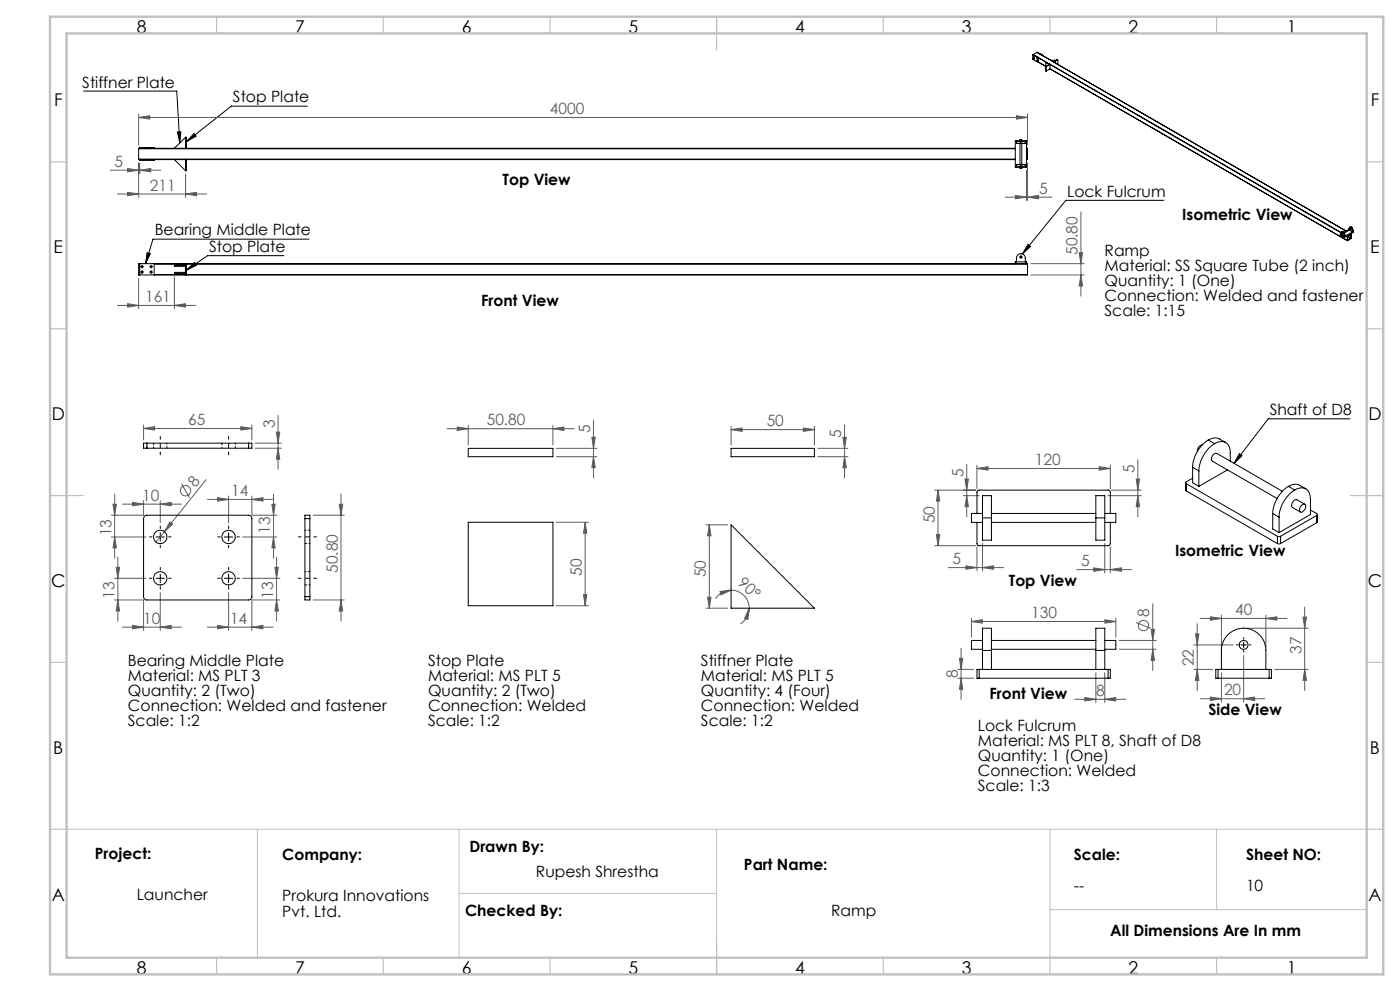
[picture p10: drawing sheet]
<svg xmlns="http://www.w3.org/2000/svg" width="420mm" height="297mm" viewBox="0 0 420 297" stroke-linecap="round" stroke-linejoin="round" font-family="sans-serif">
<g fill="none" stroke="#5d5d5d" stroke-width=".3">
<path d="M41.6 35.2l3.3-.5v1zM41.6 34.2v9.3M41.6 35.2h266.7M304.9 34.7l3.4 .5-3.4 .5zM308.3 34.2v9.3M33.1 51h15.2M35.2 58.1h26.8M38.3 50.5l3.3 .5-3.3 .5zM38.3 57.6l3.3 .5-3.3 .6zM41.6 48.9v10.3M41.9 51l3.3-.5v1zM41.9 49v3"/>
<path d="M55.7 58.1l3.2-.5v1.1zM55.7 52.2v7M301.6 59.1h14M304.6 58.6l3.3 .5-3.3 .5zM307.9 51v9.1M308.3 59.1l3.3-.5v1zM308.3 48.9v11.2M309.2 79h16.1M323.7 75.7h1.1l-.5 3.3zM324.3 63.5v25.3M35.2 91.5h23.5M38.3 91l3.3 .5-3.3 .5z"/>
<path d="M41.6 83.4v9.1M52.3 91.5l3.3-.5v1zM52.3 83v9.5M309.2 82.4h16.1M324.3 82.4l.5 3.3h-1.1zM43.1 128.4l3.3-.5v1zM43.1 127.4v4.4M43.1 128.4h32.5M72.2 127.9l3.4 .5-3.4 .5zM75.6 127.4v4.4M76.6 134.3h7.8M76.6 132.8h7.8"/>
<path d="M82.9 129.5h1l-.5 3.3zM83.4 134.3l.5 3.3h-1zM83.4 124.5v16.2M134.1 128.5h38.1M137.2 128l3.3 .5-3.3 .5zM140.5 127.5v5.8M165.9 128.5l3.3-.5v1zM165.9 127.5v5.8M166.9 136.9h12.2M166.9 134.4h12.2M177.6 131.1h1l-.6 3.3zM178 136.9l.6 3.3h-1z"/>
<path d="M178 125.9v17.3M219.3 128.8l3.3-.5v1zM219.3 127.8v5.6M219.3 128.8h25M241 128.3l3.3 .5-3.3 .5zM244.3 127.8v5.6M245.3 136.9h9.1M245.3 134.4h9.1M252.9 131.1h1l-.5 3.3zM253.4 136.9l.5 3.3h-1zM253.4 127.3v15.9M290 139.2v15.7"/>
<path d="M293.1 139.4v7.1M329.8 139.9l3.3 .5-3.3 .5zM333.1 139.4v7.1M341.3 137.8v17.1M33.9 151.1h1l-.5 3.3zM34.4 148.1v19.2M36.7 151.1h17.7M39.8 150.6l3.3 .5-3.3 .5zM43.1 150.1v4.3h-9.7M48.1 151.1l3.3-.5v1zM48.1 150.1v6.6M49.3 159.3l-2.5 3.2"/>
<path d="M51 156.5l.8 .6-2.5 2.2zM54.5 145l2.3 4.2M61.8 143.8l-12.5 15.5M62.2 149.7h19.7M65.3 149.2l3.3 .5-3.3 .5zM68.6 148.7v8M75.6 149.7l3.3-.5v1zM75.6 148.7v5.7h7.4M81.6 151.1h1l-.5 3.3zM82.1 148.1v19.2M94 154.4h9.3M101.8 151.1h1l-.5 3.3z"/>
<path d="M102.3 148.1v38.1M166.9 156.5h9.6M175.5 156.5l.5 3.3h-1zM175.5 156.5v25M211.8 157.3h6.5M212.8 157.3v25M212.8 157.3l.5 3.3h-1zM280.4 146.9h12.4M281.4 146.9v16.6M281.4 146.9l.5 3.3h-1zM289 148.6h4.8M289.5 143.6h1l-.5 3.3z"/>
<path d="M290 148.6l.5 3.2h-1zM293.1 140.4l3.3-.5v1zM293.1 140.4h40M332.4 148.6h10M333.4 146.9h9M340.9 143.6h1l-.6 3.3zM341.3 148.6l.6 3.2h-1zM33.4 160.9h10.4M34.4 179.8h8.7v9.1M34.4 173.3h9.4M34.4 160.9l.5 3.3h-1zM34.9 170h1l-.6 3.3z"/>
<path d="M35.3 167v19.2M35.3 179.8l.6 3.3h-1zM48.1 177.6v11.3M68.6 177.6v11.3M72.8 160.9h10.2M72.8 173.3h11.2M82.1 160.9l.5 3.3h-1zM82.5 170h1l-.5 3.3zM83 167v19.2M83 179.8l.5 3.3h-1zM84 179.8h-8.4v9.1M94 179.8h9.3"/>
<path d="M102.3 179.8l.5 3.3h-1zM175 178.2h1l-.5 3.3zM212.3 179h1l-.5 3.3zM216 177.3l3.3-.4-3 1.4zM219.3 176.9a5.4 5.4 0 0 1 5.5 5.4M219.3 176.9a5.4 5.4 0 0 0-4.6 2.6M280.4 163.5h12.4M280.9 160.2h1l-.5 3.3zM284.5 170.1h16.6M289.8 169.6l3.3 .5-3.3 .5zM293.1 163.9v7.2M294.7 170.1l3.4-.5v1z"/>
<path d="M294.7 162.9v8.2M323 170.7h16.4M328.1 170.2l3.3 .5-3.3 .5zM331.4 162.9v8.8M333.1 170.7l3.3-.5v1zM333.1 163.9v7.8M36.7 188h17.7M39.8 187.4l3.3 .6-3.3 .5zM48.1 188l3.3-.6v1.1zM62.2 188h19.7M65.3 187.4l3.3 .6-3.3 .5zM75.6 188l3.3-.6v1.1z"/>
<path d="M166.9 181.5h9.6M211.8 182.3h6.5M224.8 182.3l-.4 3.3-1-.3zM224.8 182.3a5.5 5.5 0 0 1-2.7 4.6M287.8 197.3h1l-.5 3.3zM288.3 194.3v15.3M291.4 186.3l3.3-.6v1.1zM291.4 185.2v5.8M291.4 186.3h43.4M331.5 185.7l3.3 .6-3.3 .5zM334.8 185.2v5.8M335.8 191.9h11.1"/>
<path d="M335.8 194.6h11.1M340.8 186.6l4.5 1.7M345.3 188.6h1.1l-.6 3.3zM345.8 181v19.9M345.8 194.6l.6 3.3h-1.1zM358.1 193.3h11.8M358.6 190h1.1l-.5 3.3zM359.2 186.9v20.1M360.1 185.3h26M363.1 184.9l3.3 .4-3.3 .6zM366.4 184.4v9.6M373.1 196.4v14"/>
<path d="M374.1 188.3h18.3M379.8 185.3l3.2-.4v1zM379.8 184.4v9.6M390.9 185h1l-.5 3.3zM391.4 181.9v25.1M287.3 203.3h4.8M287.3 200.6h4.8M288.3 203.3l.5 3.3h-1zM322.4 209.6h15.4M325.4 209.1l3.4 .5-3.4 .5zM328.8 201.6v9M331.4 209.6l3.3-.5v1z"/>
<path d="M331.4 201.6v9M358.1 200.6h5.6M359.2 200.6l.5 3.3h-1.1zM360.1 209.4h19.3M363.1 208.9l3.3 .5-3.3 .5zM366.4 201.6v8.8M373.1 209.4l3.3-.5v1zM382.4 200.6h10M391.4 200.6l.5 3.3h-1z"/>
<circle cx="55.6" cy="147.1" r="1.55"/>
<circle cx="343" cy="187.5" r="1.56"/>
</g>
<g fill="none" stroke="#000" stroke-width=".3">
<path d="M25.1 27.3h27.9l.9 15.5M53.2 39.5h1.1l-.4 3.3zM92.2 31.8h-22.8l-13.5 10.7M58.2 40l.6 .8-2.9 1.7zM42.4 79.9h.4M42.6 79.7v.4M44.1 75.7l1 .3-1.4 3zM45.2 79.9h.3M45.3 79.7v.4M85.1 76.6h-22.8l-6.4 4.4M92.7 71.7h-46.8l-2.2 7.3M306.1 77h.3"/>
<path d="M306.2 76.9v.3M308.4 73.2l.8 .7-2.5 2.2zM349.2 60h-29.4l-13.1 16.1M42.4 81.6h.4M42.6 81.4v.3M45.2 81.6h.3M45.3 81.4v.3M55.9 81l2.5-2.3 .5 .8zM371.8 136l.8 .6-2.4 2.3zM405 125.5h-24.5l-10.3 13.4M48.1 159.7v2.5M68.6 159.7v2.5"/>
<path d="M46.8 160.9h2.5M46.8 173.3h2.5M48.1 172.1v2.5M67.3 160.9h2.5M67.3 173.3h2.5M68.6 172.1v2.5M372.3 193.3h1.6M373.1 192.4v1.7"/>
</g>
<g fill="none" stroke="#000" stroke-width=".3" stroke-dasharray="15.2 1.3 1.3 1.3">
<path d="M42.3 79.9h-.1M42.6 79.6v-.1M42.9 79.9h.1M45 79.9h-.1M45.3 79.6v-.1M45.7 79.9h.1M305.9 77h-.1M306.3 76.7v-.1M306.3 77.4v.1M306.6 77h.1M42.3 81.5h-.1M42.6 80.2v.1"/>
<path d="M42.6 81.2v-.1M42.6 81.9v.1M42.9 81.5h.1M45 81.5h-.1M45.3 80.2v.1M45.3 81.2v-.1M45.3 81.9v.1M45.7 81.5h.1M48.1 158.4v-.7M68.6 158.4v-.7M45.6 160.9h-.8M45.6 173.3h-.8"/>
<path d="M48.1 163.4v.8M48.1 170.8v-.7M48.1 175.8v.8M50.6 160.9h.7M50.6 173.3h.7M66.1 160.9h-.8M66.1 173.3h-.8M68.6 163.4v.8M68.6 170.8v-.7M68.6 175.8v.8M71.1 160.9h.7M71.1 173.3h.7"/>
<path d="M371.4 193.3h-.5M373.1 191.6v-.5M373.1 194.9v.5M374.8 193.3h.5"/>
</g>
<path d="M48.1 136.3v-5.5M68.6 136.3v-5.5M89.5 173.3h5.5M89.5 160.9h5.5" fill="none" stroke="#000" stroke-width=".3" stroke-dasharray="15.2 1.3 1.3 1.3" stroke-dashoffset="14.4"/>
<path d="M20 248.5h390M77.2 248.5v38.5M137.7 248.5v38.5M215 248.5v38.5M315 248.5v38.5M365 248.5v24.1M137.7 267.8h77.3M315 272.6h95" fill="none" stroke="#c0c0c0" stroke-width=".3"/>
<g fill="none" stroke="#c0c0c0" stroke-width=".35">
<path d="M65 5v5M115 5v5M165 5v5M215 5v10M265 5v5M315 5v5M365 5v5M15 48.5h5M410 48.5h5M15 98.5h5M410 98.5h5M15 148.5h10"/>
<path d="M405 148.5h10M15 198.5h5M410 198.5h5M15 248.5h5M410 248.5h5M65 287v5M115 287v5M165 287v5M215 282v10M265 287v5M315 287v5M365 287v5"/>
</g>
<path d="M15 5h400v287h-400zM20 10h390v277h-390z" fill="none" stroke="#c0c0c0" stroke-width=".7"/>
<path d="M55.9 81l2.5-2.3 .5 .8zM44.1 75.7l1 .3-1.4 3zM308.4 73.2l.8 .7-2.5 2.2zM58.2 40l.6 .8-2.9 1.7zM53.2 39.5h1.1l-.4 3.3zM371.8 136l.8 .6-2.4 2.3z" fill="#000"/>
<g fill="#5d5d5d">
<path d="M51 156.5l.8 .6-2.5 2.2z"/>
<path d="M224.8 182.3l-.4 3.3-1-.3zM216 177.3l3.3-.4-3 1.4z"/>
<path d="M75.6 149.7l3.3-.5v1zM65.3 149.2l3.3 .5-3.3 .5zM75.6 188l3.3-.6v1.1zM65.3 187.4l3.3 .6-3.3 .5zM72.2 127.9l3.4 .5-3.4 .5zM43.1 128.4l3.3-.5v1zM165.9 128.5l3.3-.5v1zM137.2 128l3.3 .5-3.3 .5zM379.8 185.3l3.2-.4v1zM363.1 184.9l3.3 .4-3.3 .6z"/>
<path d="M38.3 91l3.3 .5-3.3 .5zM52.3 91.5l3.3-.5v1zM41.6 35.2l3.3-.5v1zM304.9 34.7l3.4 .5-3.4 .5zM38.3 50.5l3.3 .5-3.3 .5zM41.9 51l3.3-.5v1zM38.3 57.6l3.3 .5-3.3 .6zM55.7 58.1l3.2-.5v1.1zM39.8 150.6l3.3 .5-3.3 .5zM48.1 151.1l3.3-.5v1zM39.8 187.4l3.3 .6-3.3 .5zM48.1 188l3.3-.6v1.1zM291.4 186.3l3.3-.6v1.1zM331.5 185.7l3.3 .6-3.3 .5zM325.4 209.1l3.4 .5-3.4 .5zM331.4 209.6l3.3-.5v1zM363.1 208.9l3.3 .5-3.3 .5zM373.1 209.4l3.3-.5v1zM293.1 140.4l3.3-.5v1zM329.8 139.9l3.3 .5-3.3 .5zM289.8 169.6l3.3 .5-3.3 .5zM294.7 170.1l3.4-.5v1zM328.1 170.2l3.3 .5-3.3 .5zM333.1 170.7l3.3-.5v1z"/>
<path d="M308.3 59.1l3.3-.5v1zM304.6 58.6l3.3 .5-3.3 .5z"/>
<path d="M241 128.3l3.3 .5-3.3 .5zM219.3 128.8l3.3-.5v1z"/>
<path d="M83.4 134.3l.5 3.3h-1zM82.9 129.5h1l-.5 3.3zM102.3 179.8l.5 3.3h-1zM101.8 151.1h1l-.5 3.3zM175 178.2h1l-.5 3.3zM175.5 156.5l.5 3.3h-1zM178 136.9l.6 3.3h-1zM177.6 131.1h1l-.6 3.3zM253.4 136.9l.5 3.3h-1zM252.9 131.1h1l-.5 3.3zM288.3 203.3l.5 3.3h-1zM287.8 197.3h1l-.5 3.3zM359.2 200.6l.5 3.3h-1.1zM358.6 190h1.1l-.5 3.3z"/>
<path d="M323.7 75.7h1.1l-.5 3.3zM324.3 82.4l.5 3.3h-1.1zM33.9 151.1h1l-.5 3.3zM34.4 160.9l.5 3.3h-1zM81.6 151.1h1l-.5 3.3zM82.1 160.9l.5 3.3h-1zM34.9 170h1l-.6 3.3zM35.3 179.8l.6 3.3h-1zM82.5 170h1l-.5 3.3zM83 179.8l.5 3.3h-1zM212.8 157.3l.5 3.3h-1zM212.3 179h1l-.5 3.3zM345.3 188.6h1.1l-.6 3.3zM345.8 194.6l.6 3.3h-1.1zM390.9 185h1l-.5 3.3zM391.4 200.6l.5 3.3h-1zM281.4 146.9l.5 3.3h-1zM280.9 160.2h1l-.5 3.3zM289.5 143.6h1l-.5 3.3zM290 148.6l.5 3.2h-1zM340.9 143.6h1l-.6 3.3zM341.3 148.6l.6 3.2h-1z"/>
</g>
<g fill="none" stroke="#000" stroke-width=".3">
<path d="M309.9 17.7h.1M309.9 16.4v1.3M309.9 16.4l.1 .1M310 16.3l-.1 .1M310 16.3l4.9 2.9-1.1 .7M310 16.5l1.5 .9M310 16.5l1.6 .8M310 16.5v1.3l1.5 .9M310.1 16.9l.2 .2zM310.2 16.8l.1 .2M310.2 17.5l.1 .2M310.3 17h.1"/>
<path d="M310.3 17.7h.1M311.1 15.7h.1M311.1 15.7l5 2.9 1-.7M311.1 15.7l-1.1 .6M311.2 17.4v.2M311.2 18.1v.2M311.2 17.6h.1M311.2 18.3h.1M311.2 15.7v.1M311.2 15.7l1.6 .9M311.5 17.4v1.3M311.6 18.7l2.1 1.2"/>
<path d="M311.6 17.3v1.4M311.6 17.3l-.1 .1M311.6 18.7h-.1M311.6 17.4l3.3 1.9M312.8 16.6h.1M312.8 16.6v.1M313.8 19.9v.2M313.8 19.9h.1M313.9 19.9l-.1 .2M314.7 19.3l-1-.6v2.5M315 19.3v1.3l89.2 51.5M315 19.3l87.3 50.5"/>
<path d="M315 19.3h.1M315 19.3l-1.1 .6M315 19.3l87.3 50.4M315.2 18.1h1.7M316.1 18.6h.1M316.1 18.6l1.3-.6-.1 1.3M316.2 18.6l87.6 50.6M317.1 17.9h.1M317.1 17.9l.2 .1M313.7 21.2l.1 .1M313.7 21.2h.1M313.8 20.1v1.1"/>
<path d="M315 20.7l-1.2 .5M41.6 47.7l14.1 .1M41.6 47.7h14.1v3.1M41.6 44.6v3.1M41.9 44.4v-.1h4.3v.1M41.9 47.8v.2h4.3v-.2M52.3 47.8l3.4 3.4M55.7 50.8v.4M55.7 44.4l-14.1 .2M55.7 41.1h.2v.3M55.7 41.1v.3M55.7 41.4v3.2h-14.1"/>
<path d="M55.7 50.8h.2M55.7 41.4h.2M55.7 41.1l-3.4 3.3M55.9 50.8v.4h-.2M55.9 41.4v3.2h248.7M55.9 44.4h248.7M55.9 47.8h248.7M304.6 47.7h-248.7v3.1M306 49.8v.7h.5v-.7M306 42.5v-.7h.5v.7M306 42.2h-1.4v7.9l1.4 .1M306 43v6.3"/>
<path d="M306.2 49.3h-1.3v.5h1.3M306.2 42.5h1.4v.5h-1.4M306.2 42.5h-1.3v.5h1.3M306.2 49.3h1.4v.5h-1.4M306.2 42.5v.5M306.2 49.3v.5M306.5 42.2l1.4 .1v7.8l-1.4 .1M306.5 43v6.3M307.9 44.4l.4 .2M307.9 47.7h.4M307.9 44.6h.4M308.3 47.7l-.4 .1"/>
<path d="M308.3 44.6v3.1M41.6 79.2h.3M41.6 79.2v3.1M41.9 79v3.4M46.2 79v3.4M46.2 79.2h9.5M55.7 79v.4M55.7 79.4h.2M55.7 79.5h-3.4v.3h3.4M55.7 79.4v2.7M55.9 79v.4M55.9 79.4v2.7"/>
<path d="M55.9 79.2h252.4M304.6 79h.1M304.6 79l-263 .2M304.7 78.5l-.1 .5M304.7 79h3.1M304.7 78.5v.5M304.7 78.5h3.1M304.9 78.5v-1.1a1.32 1.32 0 0 1 1.4-1.4 1.32 1.32 0 0 1 1.3 1.4v1.1M307.8 78.5l.1 .5M307.8 79h.1M307.8 78.5v.5M307.9 79l.4 .2"/>
<path d="M308.3 79.2v3.1M402.1 70.3h.1M402.1 70.3v.3M402.1 70.3l1.1 .6M402.1 70.6l1.1 .6M402.3 70.2l-.2 .1M402.4 70l.2 .2zM402.5 70l.4-.1-.3 .3M402.8 69.6h-.4l-.1 .7 1 .5M402.8 69.6l.5 .8M403 69.5l.4 .8M403 69.5h-.6"/>
<path d="M403 69.5l-.2 .1M403.2 69.6l2.1-1.1-2 1.3M403.2 70.9h.1M403.2 71.2h.1M403.2 70.9v.3M403.3 70.4v.4M403.3 70.9v.3M403.4 70.3l-.1 .1M403.4 70.3l-.1 .5M404 70.8h.2M404.1 70.7l.1 .1M404.2 70.8v1.3"/>
<path d="M404.2 70.8h.1M404.3 71.9h.1M404.3 70.9v1M404.3 70.9l.9 .5M404.4 70.8l-.1 .1M404.4 70.8l.8 .5M404.8 69l.9 .5M405.2 70.4h.1M405.2 68.2h-.4l-.1 .5M405.2 68.2l.5 .8M405.2 70.4l-.8 .4M405.2 71.4l-.8 .5"/>
<path d="M405.2 71.3v.1M405.2 70.1h.2M405.2 70.4v.9M405.3 70.1l.1 1.4-1.2 .6M405.3 70.1l-1.1 .7M405.4 68l.5 .9M405.4 68l-.6 .2M405.4 68l-.2 .2M405.6 68.2l.1 .2M405.7 69v.5M405.9 69.2l.1 .2M405.9 68.9v.5l-.2 .1"/>
<path d="M405.9 68.9l-.2 .1M406 69.6h.1M406 69.4v.2M406 69.4l-2.7 1.5M406 69.6l-2.7 1.6M41.6 82.3h266.7M41.6 82.3h.3M46.2 82.3h9.5M55.7 82.1v.3M55.7 82.1h.2M55.7 81.6h-3.4v.3h3.4M55.9 82.1v.3"/>
<path d="M55.9 82.3h252.4M44.1 132.8h-1v1.5h1M44.1 134.3h30.5M44.1 132.8v1.5M44.1 132.8h30.5M74.6 132.8h1v1.5h-1M74.6 132.8v1.5M140.5 134.4h25.4v2.5h-25.4zM219.3 134.4h25v2.5h-25zM360.6 133.4l-1 .6-.4 1.3M362.5 131.9a10.5 10.5 0 0 0-4.7 8.1M362.5 131.9l.3-.2a3.1 3.1 0 0 1 3-.2l1.9 1.1"/>
<path d="M362.5 131.9l1.9 1.1M364.4 133a10.4 10.4 0 0 0-4.7 8.1M364.4 133a2.87 2.87 0 0 1 3.3-.4 2.87 2.87 0 0 1 1.4 3.1v2.6M43.4 154.7l.7-.3h30.5a1.02 1.02 0 0 1 1 1v23.6a.97 .97 0 0 1-1 .8h-30.5a.95 .95 0 0 1-1-1v-23.5zM91.5 155.4v-1h1.5v1M91.5 155.4h1.5M91.5 155.4v23.4M93 155.4v23.4M140.5 156.5h25.4v25h-25.4zM219.3 157.3l25 25h-25zM293.1 153.9v-6.5l.5-.5h39l.5 .5v6.5M293.1 156.6v6.4l.5 .5h39l.5-.5v-6.4"/>
<path d="M294.7 155.2v-6.6h2.7v6.6M294.7 155.2v6.7h2.7v-6.7M294.7 153.9h-3.3v2.7h3.3M294.7 155.2h2.7M297.4 156.6h31.4M297.4 153.9h31.4M328.8 155.2v-6.6h2.6v6.6M328.8 155.2v6.7h2.6v-6.7M328.8 155.2h2.6M331.4 153.9h3.4v2.7h-3.4M355.7 144.7v2.2l.2 .2M355.9 145l27.3 15.7"/>
<path d="M355.9 147.1l27.3 15.8M355.9 145v2.1M357.8 143.3l-1.9 1.1-.2 .2 .2 .4M357.8 140v4.7l1.9 1.1M357.8 140l1.9 1.1M359.7 141.1v4.7M368.2 140.8l-8.5 5M381.8 153.9l1.9 1.1M381.8 153.9v4.6l1.9 1.1M383.7 155v4.6M384.7 147.2l-19.6-11.3a1.53 1.53 0 0 0-1.4 2.3l19.4 11.2M386.5 145.8a10.4 10.4 0 0 0-4.7 8.1"/>
<path d="M386.5 145.8a3.4 3.4 0 0 1 3.4-.4l1.9 1.1M386.5 145.8l1.9 1.1M388.4 146.9a10.3 10.3 0 0 0-4.7 8.1M388.4 146.9a2.87 2.87 0 0 1 3.4-.4 2.87 2.87 0 0 1 1.3 3.1v4.6l-9.4 5.4M390.2 151.7l.3-.3a.7 .7 0 0 1 1-.2 .7 .7 0 0 1 .2 1l-.5 .8a.77 .77 0 0 1-1.1 .4 .77 .77 0 0 1-.2-1.1zM391.4 151.1l-2.3-1.3a1.55 1.55 0 0 0-1.4 2.3l2.4 1.4M393.1 152.9l2 1.1-.1 .5M395 154.5l-10.8 6.2M395 154.5v2.2M395 156.7l-10.8 6.2M395.2 154.2v2.2l-.2 .3M91.5 178.8v1h1.5v-1"/>
<path d="M91.5 178.8h1.5M383.2 160.7h1M383.2 162.9h1M383.2 160.7v2.2M384.2 160.7v2.2M294.7 194.9v-6.6h2.7v6.6M294.7 191.9h-3.3v2.7h3.3M294.7 194.9h2.7M294.7 194.9v5.7M297.4 194.6h31.4M297.4 191.9h31.4M297.4 194.9v5.7"/>
<path d="M328.8 194.9v-6.6h2.6v6.6M328.8 194.9h2.6M328.8 194.9v5.7M331.4 191.9h3.4v2.7h-3.4M331.4 194.9v5.7M293.8 200.6h-.7v2.7h.7M293.8 200.6v2.7M293.8 203.3h38.6M293.8 200.6h38.6M332.4 200.6h.7v2.7h-.7M332.4 200.6v2.7M365.4 200.6h-.7v2.7h.7"/>
<path d="M365.4 203.3h15.4M365.4 200.6h15.4M365.4 200.6v2.7M366.4 200.6v-5.7a6.7 6.7 0 0 1 6.7-6.6 6.7 6.7 0 0 1 6.7 6.6v5.7M380.8 200.6h.6v2.7h-.6M380.8 200.6v2.7"/>
<circle cx="310.2" cy="17.6" r=".11"/>
<circle cx="311.1" cy="18.2" r=".11"/>
<circle cx="311.1" cy="17.5" r=".11"/>
<circle cx="42.6" cy="79.9" r=".27"/>
<circle cx="45.3" cy="79.9" r=".27"/>
<circle cx="306.3" cy="77" r=".26"/>
<circle cx="42.6" cy="81.5" r=".26"/>
<circle cx="45.3" cy="81.5" r=".26"/>
<circle cx="48.1" cy="173.3" r="2"/>
<circle cx="48.1" cy="160.9" r="2"/>
<circle cx="68.6" cy="173.3" r="2"/>
<circle cx="68.6" cy="160.9" r="2"/>
<circle cx="373.1" cy="193.3" r="1.33"/>
</g>
<path d="M44.1 134.3v-1.5M46.1 132.8v1.5M50.1 134.3v-1.5M66.6 132.8v1.5M70.6 134.3v-1.5M74.6 134.3v-1.5M91.5 155.4h1.5M93 158.9h-1.5M91.5 178.8h1.5M91.5 162.9h1.5M91.5 175.3h1.5M93 171.3h-1.5" fill="none" stroke="#000" stroke-width=".3" stroke-dasharray="1.3 .6" stroke-dashoffset=".8"/>
<g font-size="5.3">
<text x="41" y="9.9">8</text>
<text x="88.5" y="9.9">7</text>
<text x="138.5" y="9.9">6</text>
<text x="188.5" y="9.9">5</text>
<text x="238.5" y="9.9">4</text>
<text x="288.5" y="9.9">3</text>
<text x="338.5" y="9.9">2</text>
<text x="386" y="9.9">1</text>
<text x="16.2" y="31.7">F</text>
<text x="411.2" y="31.7">F</text>
<text x="16.1" y="75.9">E</text>
<text x="411.1" y="75.9">E</text>
<text x="15.5" y="125.9">D</text>
<text x="410.5" y="125.9">D</text>
<text x="15.4" y="175.9">C</text>
<text x="410.4" y="175.9">C</text>
<text x="16" y="225.9">B</text>
<text x="411" y="225.9">B</text>
<text x="15.5" y="270.2">A</text>
<text x="410.5" y="270.2">A</text>
<text x="41" y="291.9">8</text>
<text x="88.5" y="291.9">7</text>
<text x="138.5" y="291.9">6</text>
<text x="188.5" y="291.9">5</text>
<text x="238.5" y="291.9">4</text>
<text x="288.5" y="291.9">3</text>
<text x="338.5" y="291.9">2</text>
<text x="386" y="291.9">1</text>
</g>
<g font-size="4.7">
<text x="24.7" y="26.2">Stiffner Plate</text>
<text x="69.9" y="30.7">Stop Plate</text>
<text x="150.8" y="55.4">Top View</text>
<text x="320.2" y="59">Lock Fulcrum</text>
<text x="354.7" y="66">Isometric View</text>
<text x="46.4" y="70.5">Bearing Middle Plate</text>
<text x="62.7" y="75.5">Stop Plate</text>
<text x="331.4" y="76.7">Ramp</text>
<text x="331.4" y="81.2">Material: SS Square Tube (2 inch)</text>
<text x="331.4" y="85.8">Quantity: 1 (One)</text>
<text x="144.4" y="91.8">Front View</text>
<text x="331.4" y="90.3">Connection: Welded and fastener</text>
<text x="331.4" y="94.8">Scale: 1:15</text>
<text x="380.9" y="124.4">Shaft of D8</text>
<text x="352.5" y="166.7">Isometric View</text>
<text x="302.7" y="175.6">Top View</text>
<text x="38.4" y="199.5">Bearing Middle Plate</text>
<text x="38.4" y="204">Material: MS PLT 3</text>
<text x="128.4" y="199.5">Stop Plate</text>
<text x="128.4" y="204">Material: MS PLT 5</text>
<text x="210.3" y="199.5">Stiffner Plate</text>
<text x="38.4" y="208.5">Quantity: 2 (Two)</text>
<text x="128.4" y="208.5">Quantity: 2 (Two)</text>
<text x="210.3" y="204">Material: MS PLT 5</text>
<text x="210.3" y="208.5">Quantity: 4 (Four)</text>
<text x="296.8" y="209.6">Front View</text>
<text x="38.4" y="213">Connection: Welded and fastener</text>
<text x="128.4" y="213">Connection: Welded</text>
<text x="210.3" y="213.1">Connection: Welded</text>
<text x="362.5" y="214.4">Side View</text>
<text x="38.4" y="217.6">Scale: 1:2</text>
<text x="128.4" y="217.6">Scale: 1:2</text>
<text x="210.3" y="217.6">Scale: 1:2</text>
<text x="293.4" y="219.1">Lock Fulcrum</text>
<text x="293.4" y="223.6">Material: MS PLT 8, Shaft of D8</text>
<text x="293.4" y="228.1">Quantity: 1 (One)</text>
<text x="293.4" y="232.6">Connection: Welded</text>
<text x="293.4" y="237.2">Scale: 1:3</text>
<text x="28.4" y="257.4">Project:</text>
<text x="84.7" y="257.8">Company:</text>
<text x="140.8" y="255.4">Drawn By:</text>
<text x="322.2" y="257.9">Scale:</text>
<text x="373.8" y="257.9">Sheet NO:</text>
<text x="160.8" y="262.9">Rupesh Shrestha</text>
<text x="223.2" y="260.8">Part Name:</text>
<text x="41" y="269.8">Launcher</text>
<text x="322.2" y="266.9">--</text>
<text x="373.8" y="266.9">10</text>
<text x="84.7" y="270.2">Prokura Innovations</text>
<text x="84.7" y="274.7">Pvt. Ltd.</text>
<text x="139.5" y="274.4">Checked By:</text>
<text x="249.3" y="274.4">Ramp</text>
<text x="333.1" y="280.4">All Dimensions Are In mm</text>
</g>
<g font-size="4.7" fill="#5d5d5d">
<text x="165" y="34.2">4000</text>
<text x="34.4" y="50">5</text>
<text x="45" y="57.1">211</text>
<text x="311.8" y="58">5</text>
<text x="323.3" y="76.4" transform="rotate(-90 323.3 76.4)">50.80</text>
<text x="43.5" y="90.5">161</text>
<text x="56.4" y="127.4">65</text>
<text x="82.4" y="128.4" transform="rotate(-90 82.4 128.4)">3</text>
<text x="146" y="127.5">50.80</text>
<text x="177.1" y="129.8" transform="rotate(-90 177.1 129.8)">5</text>
<text x="230" y="127.7">50</text>
<text x="252.4" y="131.2" transform="rotate(-90 252.4 131.2)">5</text>
<text x="289" y="143" transform="rotate(-90 289 143)">5</text>
<text x="310.5" y="139.4">120</text>
<text x="340.4" y="141.7" transform="rotate(-90 340.4 141.7)">5</text>
<text x="58.6" y="146.1" transform="rotate(-51 58.6 146.1)">8</text>
<text x="69.4" y="148.6">14</text>
<text x="42.7" y="150">10</text>
<text x="33.4" y="160.7" transform="rotate(-90 33.4 160.7)">13</text>
<text x="81.1" y="160" transform="rotate(-90 81.1 160)">13</text>
<text x="280.4" y="156.8" transform="rotate(-90 280.4 156.8)">50</text>
<text x="101.3" y="171.7" transform="rotate(-90 101.3 171.7)">50.80</text>
<text x="174.5" y="172.6" transform="rotate(-90 174.5 172.6)">50</text>
<text x="211.8" y="173" transform="rotate(-90 211.8 173)">50</text>
<text x="285.8" y="169.1">5</text>
<text x="324.4" y="169.7">5</text>
<text x="34.4" y="179.4" transform="rotate(-90 34.4 179.4)">13</text>
<text x="82" y="179.4" transform="rotate(-90 82 179.4)">13</text>
<text x="221.1" y="175.1" transform="rotate(42 221.1 175.1)">90°</text>
<text x="309.4" y="185.2">130</text>
<text x="344.8" y="184.9" transform="rotate(-90 344.8 184.9)">8</text>
<text x="370.5" y="184.3">40</text>
<text x="42.9" y="186.9">10</text>
<text x="69" y="186.9">14</text>
<text x="390.4" y="195.9" transform="rotate(-90 390.4 195.9)">37</text>
<text x="287.3" y="203.2" transform="rotate(-90 287.3 203.2)">8</text>
<text x="358.2" y="199.7" transform="rotate(-90 358.2 199.7)">22</text>
<text x="328.8" y="208.5">8</text>
<text x="367.2" y="208.4">20</text>
</g>
</svg>
